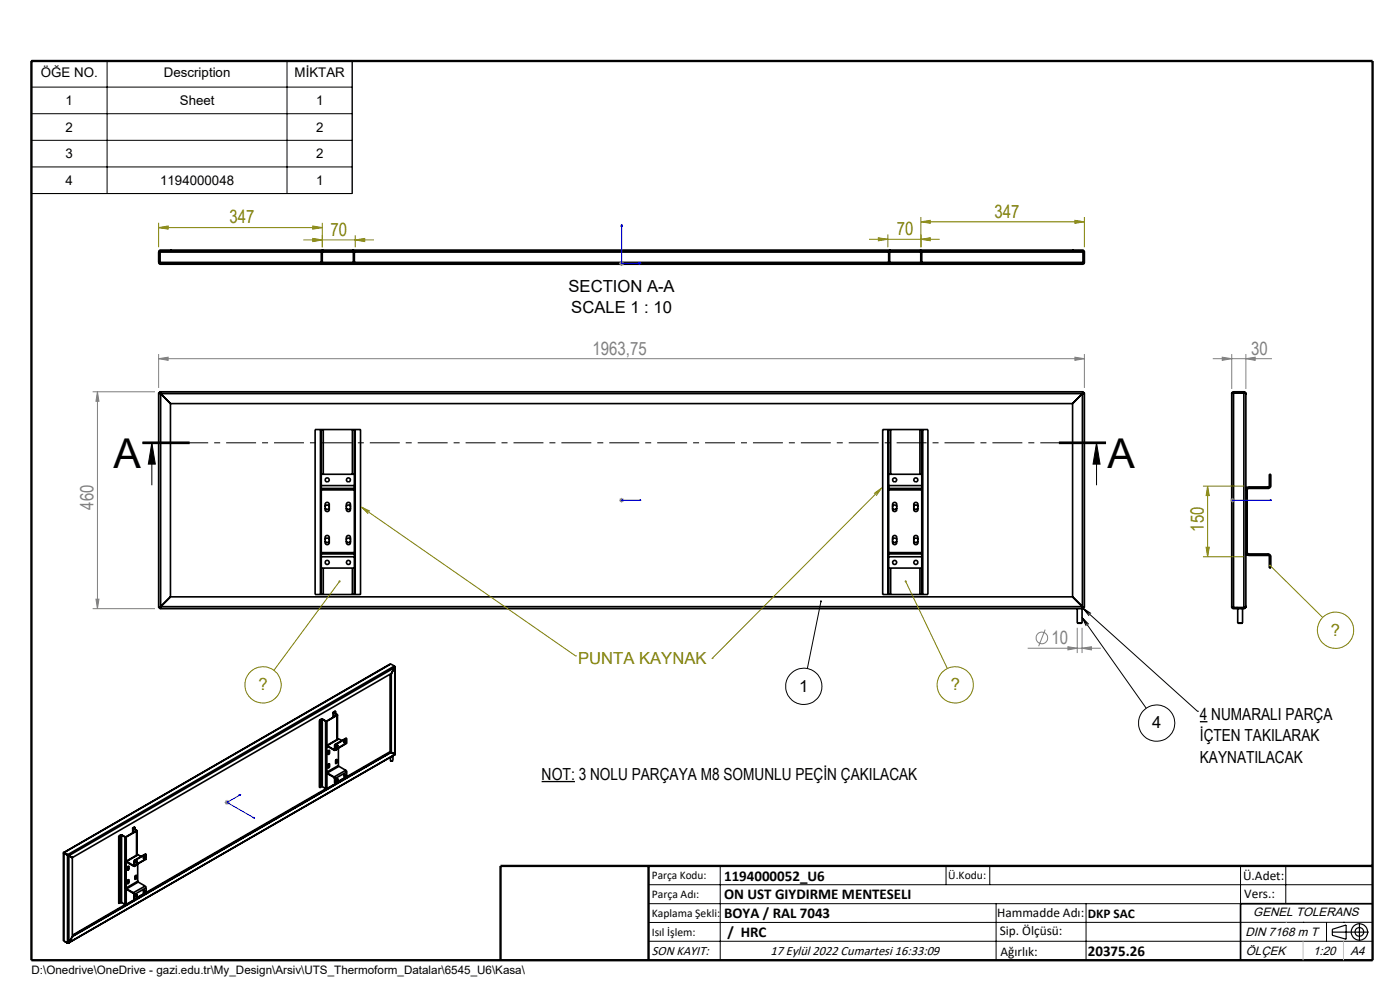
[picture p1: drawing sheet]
<svg xmlns="http://www.w3.org/2000/svg" width="297mm" height="210mm" viewBox="0 0 297 210" stroke-linecap="round" stroke-linejoin="round" font-family="sans-serif">
<g fill="none" stroke="#000" stroke-width=".35">
<path d="M33.8 53.1l195.9-.1 .3 .4v2.3l-.3 .3h-195.7l-.3-.3v-2.2zM33.9 55.7l.2 .2M33.9 53.5v2.2M33.9 55.7v.1M33.9 53.5h34.3M33.9 53.3v.2M34.1 53.3l-.2 .2M34.1 53.3h34.1M36.2 53h.1M36.2 53.3h.1M36.2 53v.3M66.9 55.7v.2"/>
<path d="M68.2 53.5v2l-.2 .2h-34.1M68.3 55.7h6.7M68.4 53.5l.1-.2h6.4l.1 .2M68.4 53.5v2l-.4 .4M68.4 53.5h6.6M68.6 53l-.3 .1-.1 .4M74.8 53l.2 .1 .2 .4M75 53.5v2l.4 .4M75.1 53.3h113.5M75.2 53.5v2l.1 .2h113.1l.1-.1v-2.1M75.2 53.5h113.3M76.5 55.7v.2"/>
<path d="M187.3 55.7v.2M188.7 55.7h6.7M188.7 53.5l.2-.2h6.3l.1 .2M188.7 53.5v2l-.4 .4M188.7 53.5h6.6M188.9 53l-.2 .1-.2 .4M195.2 53l.3 .2v.3M195.3 53.5v2l.5 .4M195.5 53.3h34.1M195.5 53.5v2l.2 .2h34.1M195.5 53.5h34.3M196.9 55.7v.2"/>
<path d="M227.5 53h.1M227.5 53.3h.1M227.5 53v.3M229.6 53.3l.2 .2M229.8 53.4v.1M229.8 55.7l-.2 .2h-195.5M229.8 55.7v.1M229.8 53.5v2.2M33.7 83.3l.4 .2M33.7 83.3v45.6M33.7 83.3h.2M33.9 83.1l.2 .4"/>
<path d="M33.9 83.3l.2 .2M33.9 83.1h195.9M33.9 83.1v.2M34.1 83.5h.1M34.1 83.5h195.5M34.1 83.5l2.1 2.1M34.1 83.5v45.2M36.2 85.6h191.3M36.2 85.6v41M68 91.1h.2M68 91.1h-1.1v35h1.1M68 91.1v35"/>
<path d="M68.2 91.1h.4M68.2 91.1v11.9M68.6 91.1h6.2M68.6 91.1v9.5M74.8 91.1h.4M74.8 91.1v9.5M75.2 91.1h.2M75.2 91.1v11.9M75.4 91.1h1.1v35h-1.1M75.4 91.1v35M188.3 91.1h.2M188.3 91.1h-1v35h1"/>
<path d="M188.3 91.1v35M188.5 91.1h.4M188.5 91.1v11.9M188.9 91.1h6.3M188.9 91.1v9.5M195.2 91.1h.3M195.2 91.1v9.5M195.5 91.1h.3M195.5 91.1v11.9M195.8 91.1h1.1v35h-1.1M195.8 91.1v35M227.5 85.6v41"/>
<path d="M229.6 83.5h.1M229.6 83.5l-2.1 2.1M229.6 83.5v45.2M229.8 83.3l-.2 .2M229.8 83.1l-.2 .4M229.8 83.3h.2M229.8 83.1v.2M230 83.3l-.4 .2M230 83.3v45.6M261.3 83.5v45.2M261.7 83.3l-.4 .2M261.7 83.1l-.4 .4"/>
<path d="M261.7 83.3l-.1 .1M261.7 83.3h2.2M261.7 83.1h2.2M261.7 83.1v46M263.9 83.3l.4 .2M263.9 83.3l.1 .1M263.9 83.1h.2l.2 .4M263.9 83.1v46M264.3 83.5h.1M264.3 83.5v45.2M68.2 103v.6M68.2 117.5v.6"/>
<path d="M68.2 103.6v.3M68.2 117.2v.3M68.2 100.6h7M68.2 103h7M68.2 118.1h7M68.2 117.5h7M68.2 103.6h7M68.2 117.2h7M68.2 103.9h7M68.2 103.9v13.3M68.2 118.1v8M69 114.8l.1 .3h.6l.2-.3"/>
<path d="M69 114.5l.1-.3h.6l.2 .3M69 107.7l.1 .3h.6l.2-.3M69 107.5l.1-.4h.6l.2 .4M69.1 113.7a.44 .44 0 0 1 .5-.1 .44 .44 0 0 1 .3 .4v1.1a.44 .44 0 0 1-.5 .4 .44 .44 0 0 1-.4-.4v-1.2zM69.1 106.7a.44 .44 0 0 1 .5-.1 .44 .44 0 0 1 .3 .4v1.1a.44 .44 0 0 1-.5 .4 .44 .44 0 0 1-.4-.4v-1.2zM73.4 114.8l.3 .3h.5l.2-.3M73.4 114.5l.3-.3h.5l.2 .3M73.4 107.7l.3 .3h.5l.2-.3M73.4 107.5l.3-.4h.5l.2 .4M73.6 113.7a.44 .44 0 0 1 .5-.1 .44 .44 0 0 1 .3 .4v1.1a.46 .46 0 0 1-.5 .4 .46 .46 0 0 1-.5-.4v-1.1zM73.6 106.7a.44 .44 0 0 1 .5-.1 .44 .44 0 0 1 .3 .4v1.1a.46 .46 0 0 1-.5 .4 .46 .46 0 0 1-.5-.4v-1.1zM75.2 103v.6"/>
<path d="M75.2 117.5v.6M75.2 103.6v.3M75.2 117.2v.3M75.2 103.9v13.3M75.2 118.1v8M188.5 117.5v.6M188.5 103v.6M188.5 117.2v.3M188.5 103.6v.3M188.5 103.9v13.3M188.5 118.1v8M188.5 100.6h7"/>
<path d="M188.5 103h7M188.5 118.1h7M188.5 117.5h7M188.5 103.6h7M188.5 117.2h7M188.5 103.9h7M189.3 114.8l.2 .3h.5l.3-.3M189.3 114.5l.2-.3h.5l.3 .3M189.3 107.7l.2 .3h.5l.3-.3M189.3 107.5l.2-.4h.5l.3 .4M189.4 113.8a.46 .46 0 0 1 .5-.2 .46 .46 0 0 1 .4 .4v1.1a.46 .46 0 0 1-.5 .4 .46 .46 0 0 1-.5-.4zM189.4 106.8a.46 .46 0 0 1 .5-.2 .46 .46 0 0 1 .4 .4v1.1a.46 .46 0 0 1-.5 .4 .46 .46 0 0 1-.5-.4z"/>
<path d="M193.9 114.8l.1 .3h.6l.1-.3M193.9 114.5l.1-.3h.6l.1 .3M193.9 107.7l.1 .3h.6l.1-.3M193.9 107.5l.1-.4h.6l.1 .4M194 113.7a.44 .44 0 0 1 .5-.1 .44 .44 0 0 1 .2 .4v1.1a.44 .44 0 0 1-.4 .4 .44 .44 0 0 1-.4-.4v-1.2zM194 106.7a.44 .44 0 0 1 .5-.1 .44 .44 0 0 1 .2 .4v1.1a.44 .44 0 0 1-.4 .4 .44 .44 0 0 1-.4-.4v-1.2zM195.5 117.5v.6M195.5 103v.6M195.5 117.2v.3M195.5 103.6v.3M195.5 103.9v13.3M195.5 118.1v8"/>
<path d="M264.6 117.2h-.3a.6 .6 0 0 0 .6 .6M264.6 117.2l.3 .3M264.6 103.9v13.3M264.9 103.3a.6 .6 0 0 0-.6 .6h.3M264.9 103.6l-.3 .3M264.9 117.5h4.1M264.9 103.6h4.1M264.9 103.3v.3M264.9 117.5v.3M264.9 117.8h4.1M264.9 103.3h4.1M269 117.8l.3 .3"/>
<path d="M269 117.5a.6 .6 0 0 1 .6 .6M269 103.3v.3M269 117.5v.3M269.3 103l-.3 .3M269.3 103v-2.4h.3v2.4M269.3 103h.3M269.3 118.1h.3M269.3 118.1v2.4h.3v-2.4M269.6 103a.6 .6 0 0 1-.6 .6M33.7 128.9h.2M33.9 128.9v.2M33.9 129.1h195.9"/>
<path d="M34.1 128.7l-.4 .2M34.1 128.7l-.2 .2M34.1 128.7l-.2 .4M34.1 128.7h.1M34.1 128.7h195.5M36.2 126.6l-2.1 2.1M36.2 126.6h191.3M68 126.1h.2M68.2 126.1h.4M68.2 120.5h7M68.6 126.1h6.2M68.6 120.5v5.6"/>
<path d="M74.8 126.1h.4M74.8 120.5v5.6M75.2 126.1h.2M188.3 126.1h.2M188.5 126.1h.4M188.5 120.5h7M188.9 126.1h6.3M188.9 120.5v5.6M195.2 126.1h.3M195.2 120.5v5.6M195.5 126.1h.3M227.5 126.6l2.1 2.1"/>
<path d="M228.5 132.1h1.1M228.5 129.1v3M229.6 129.1v3M229.6 128.7l.4 .2M229.6 128.7l.2 .2M229.6 128.7l.2 .4M229.8 128.8v.1M229.8 128.9h.2M229.8 128.9v.2M261.3 128.7l.4 .2M261.3 128.7l.1 .3 .3 .1M261.6 128.9h.1"/>
<path d="M261.7 128.9h2.2M261.7 129.1h2.2M262.3 128.9h.1M262.6 132.1h1M262.6 129.1v3M263.6 129.1v3M263.8 128.9h.1M264 128.9h-.1M264.3 128.7l-.4 .2M264.3 128.7l-.1 .3-.3 .1M264.3 128.7h.1M67.8 152.8h.1"/>
<path d="M67.8 152.8v14.3M68.2 152.5h.2M68.2 152.5l-.4 .3M68.2 152.5v.1M68.2 152.6h.2M68.2 152.6l-.4 .2M68.2 152.6v14.3M68.4 152.6v14.3M68.4 152.6l.7 .4M68.4 152.5v.1M68.4 152.5l.7 .5M69.1 153h.3"/>
<path d="M69.1 153v14.3M69.1 153h.2M69.1 153h.1M69.2 158.3l.1 .1M69.2 158.3v5.4M69.3 153h.1M69.3 158.4v5.4M69.4 153v5.1M69.4 158.2l-.2 .1M69.4 158.3l-.1 .1M69.4 158.3l1.5 .8M69.4 158.2v.1"/>
<path d="M69.4 158.2l1.5 .8M69.6 159.4h.1M69.7 159.7h.1M69.7 159.7h-.1M69.7 159.3v.1M69.7 159.7l-.1 .1M69.7 159.4v.3M69.8 159.7l-.2 .2M69.8 159.5l-.1 .2M69.8 159.2l.1 .1M69.8 159.2v.5M69.8 159.7h.1"/>
<path d="M69.9 159.3l-.1-.1-.2 .1v.7h.1l.2-.3M69.9 159.3v.4M70.7 151.1v1M70.8 151v.2M70.8 151.2l.7 .4M70.8 151v.1M70.8 151.2v.9M70.8 151.1v.1M70.8 151.2h.1M70.8 151.2l.7 .3M70.9 159v.1M71 159h-.1"/>
<path d="M71 158h.1M71 159h.1M71 158v1M71.1 159l-.2 .1M71.1 158v1M71.2 150.8l-.4 .3M71.2 150.8v.6M71.2 150.8l-.4 .2M71.4 158.1a.18 .18 0 0 1 .3 .2 .17 .17 0 0 1-.3 .1zM71.5 151.6v.1M71.5 158.9l-.3 .2M71.5 151.7l-2.2 1.3"/>
<path d="M71.5 151.7h.1M71.5 151.5v.2M71.5 158.1l-.1 .3M71.5 151.7l-2.1 1.3M71.5 151.5v.1M71.5 151.7v5.1M71.6 151.7v5.1M71.8 158.7v3.7M71.9 156.7l-2.6 1.5M71.9 156.7l-2.5 1.5M71.9 156.7l.6 .4M73 157.4h.1"/>
<path d="M73.2 157.2l-.2 .3M73.6 157.6l-2.6 1.6M73.6 156.6l-2.6 1.4M73.6 156.6l-2.5 1.4M73.6 156.6v1M73.6 157.6l-2.5 1.4M82.8 159.4l.1 .2M82.8 143v16.4M82.8 159.4l-11.2 6.5M82.9 140.9l-69.4 39.9M82.9 140.9l-69.3 40M82.9 140.9l.8 .4"/>
<path d="M82.9 159.6h.1M82.9 159.6l.2 .1M82.9 142.9v16.7M82.9 159.6l-67.6 39M82.9 159.6l.8 .4M83 142.9h.1M83 142.9l-67.7 39M83 159.6l-67.7 39.1M83 159.6l.7 .4M83 142.9v16.7M83.5 159.9h.1M83.5 159.9l.2 .1"/>
<path d="M83.7 141.3v.3M83.7 160h.1M83.7 141.3l-69.3 40M83.7 141.3h.1M83.7 141.6h.1M83.7 141.6l-69.1 39.9M83.7 141.6l-.7 1.3M83.7 141.6v18.4M83.8 141.5l-.1 18.5M25.2 177.3l.1 14.4M25.2 177.3l.1 .1M25.3 177.4v14.3"/>
<path d="M25.6 177.1h.3M25.6 177.1l-.4 .2M25.6 177.1v.1M25.6 177.2h.2M25.6 177.2l-.3 .2M25.6 177.2v14.2M25.8 177.2v14.2M25.8 177.2l.7 .3M25.9 177.1l-.1 .1M25.9 177.1l.7 .4M26.5 177.5h.3M26.5 177.5v14.3"/>
<path d="M26.6 177.5h.1M26.6 177.5h-.1M26.7 177.5h.1M26.8 177.5v5.2M28.2 175.7v1M28.2 175.6v.1M28.2 175.7l.7 .5M28.2 175.6h.1M28.3 175.6v.1M28.3 175.7h-.1M28.3 175.7l.7 .4M28.6 175.4l-.3 .2"/>
<path d="M28.6 175.4v.6M28.6 175.4l-.4 .2M28.9 176.2h.1M28.9 176.2l-2.2 1.3M28.9 176.2l.1 .1M29 176.1v.2M29 176.3l-2.2 1.2M29 176.1l-.1 .1M29 176.3v5.1M29 176.2v5.2M68.2 166.9h.2M68.2 166.9l-.4 .2"/>
<path d="M68.4 166.9l.7 .4M69.1 167.3h.3M69.1 167.3l-40.1 23.2M69.2 163.7l.2 .4M69.2 163.7l.1 .1M69.3 163.8l.1 .2M69.4 164v3.3M69.4 164v.1M69.4 164l1.5 .8M69.4 164.1l1.5 .8M69.6 162.2l.1 .1M69.7 162.5v.1"/>
<path d="M69.7 162.5l-.1 .1M69.7 162.2v.1M69.7 162.6h-.1M69.7 162.3v.2M69.8 162.5l-.2 .3M69.8 162.4l-.1 .2M69.8 162v.5M69.8 162.1h.1M69.8 162.5l.1 .1M69.9 162.1l-.1-.1-.2 .2v.6l.1 .1 .2-.3M69.9 162.1v.5M70.9 164.8l.2 .4"/>
<path d="M70.9 164.9l.1 .2M70.9 164.8v.1M71 165.1l.1 1M71 165.1l.1 .1M71.1 165.2v.9M71.2 161.3l.2 .1-.1 .2M71.3 161.6h.1M71.3 161.6h-.1M71.3 161.3l.1 .1M71.3 161.6l-.1 .1M71.4 165.3h.3l-.3 .3zM71.4 161.6l-.2 .3"/>
<path d="M71.4 161.5l-.1 .1M71.4 161.2h.1M71.4 161.1v.5M71.4 161.6l.1 .1M71.5 161.7l-.2 .3-.1-.2M71.5 161.2l-.1-.1-.2 .1v.6M71.5 161.2v.5M71.5 165.4v-.2l-.1 .4M71.5 166l-2.1 1.3M71.5 165.9v.1M71.6 165.9l-.1 .1M71.8 162.4l.1 .2"/>
<path d="M71.8 162.4l-2.5 1.4M71.9 162.6l-2.5 1.4M71.9 162.6l1.4 .8M73.1 164.4h.2l-.3 .3zM73.2 164.3l-.2 .3M73.3 163.4l.3 .4M73.3 163.4l-2.4 1.4M73.6 163.8v.9l-2.5 1.4M73.6 163.8l-2.5 1.4M82.9 161.4h.1M82.9 161.4h.4M83.3 161.4h.1"/>
<path d="M83.4 160.3v1l-.2 .2-.4-.1v-.8M83.7 160v.1M83.7 160l-69.2 40.1M13.5 180.9v18.7M13.5 180.9v.1M13.5 181l.8 .4M13.5 199.6l.8 .4M13.5 181v18.6M13.5 180.9h.1M13.6 180.9h.1M13.6 180.9h-.1M13.6 199.6h.1"/>
<path d="M13.6 180.9l-.1 .1M13.6 180.9l.8 .5M13.6 180.9l.8 .4M13.6 199.6l.8 .5M14.3 181.4l.3 .1M14.3 181.4v18.6M14.4 181.4l.1 .1M14.4 181.3l.2 .2M14.4 181.4h-.1M14.4 181.3v.1M14.5 181.5h.1M14.5 181.5l.8 .4"/>
<path d="M14.6 199.9l-.3 .1M14.6 199.9h.1M14.6 199.9l-.2 .2M14.6 181.5v18.4M15.3 181.9h.1M15.3 198.7h.1M15.3 181.9v16.8M15.3 198.7l-.7 1.2M25.6 191.4h.2M25.6 191.4l-.3 .3M25.8 191.4l.7 .4M26.5 191.8h.3"/>
<path d="M26.6 191.9l-11.3 6.5M26.6 188.3l.2 .4M26.6 182.9h.1M26.6 188.3l.1 .1M26.6 182.9v5.4M26.7 188.4l.1 .2M26.7 182.9v5.5M26.8 188.6v3.2M26.8 182.7l-.2 .2M26.8 182.9h-.1M26.8 182.7l1.5 .9M26.8 182.9l1.5 .8"/>
<path d="M26.8 182.7v.2M26.8 188.6v.1M26.8 188.6l1.5 .8M26.8 188.7l1.5 .8M27.1 184.2h.1M27.1 184.2h-.1M27.1 187.1h.1M27.1 187.1h-.1M27.2 186.8v.1M27.2 186.8h-.1M27.2 187.1l-.2 .1M27.2 183.9v.1"/>
<path d="M27.2 183.9l-.1 .1M27.2 184.2l-.2 .2M27.2 183.9l-.1 .3M27.2 186.8l-.1 .3M27.2 183.8h.1M27.2 184.2l-.2 .3M27.2 186.6h.1M27.2 187.1l-.2 .3M27.2 186.9v.2M27.2 184.1v.1M27.2 183.8l.1 .1M27.2 184.2l.1 .1"/>
<path d="M27.2 183.8v.4M27.2 186.6v.5M27.2 186.6l.1 .1M27.2 187.1h.1M27.3 186.7l-.1-.1-.2 .3v.5h.3v-.3M27.3 183.9l-.1-.1-.2 .2v.5h.3v-.2M27.3 183.9v.4M27.3 186.7v.4M28.3 189.4l.2 .4M28.3 189.5l.1 .2M28.3 183.6v.1M28.3 189.4v.1"/>
<path d="M28.4 183.5l-.1 .1M28.4 182.6h.1M28.4 183.5l.1 .1M28.4 182.6v.9M28.4 189.7l.1 1M28.4 189.7l.1 .1M28.5 183.6l-.2 .1M28.5 182.6v1M28.5 189.8v.9M28.7 186.2h.1M28.7 186.2h-.1M28.8 185.8v.1"/>
<path d="M28.8 185.8l-.2 .1M28.8 186.2l-.2 .1M28.8 185.9h.1M28.8 185.9l-.1 .3M28.8 185.7h.1M28.8 186.2l-.2 .3M28.8 186v.2M28.8 185.7l.1 .1M28.8 186.2h.1M28.8 185.7v.5M28.9 182.7h.2v.1l-.2 .2zM28.9 185.8l-.1-.1-.2 .2v.6l.3-.3"/>
<path d="M28.9 183.4l-.3 .2M28.9 185.8v.4M29 190.6l-2.2 1.2M29 189.8v.2M29 190.5v.1M29 182.7l-.2 .3M29 189.8l-.2 .3M29 190.4v.2M29.2 186.9l.1 .2M29.2 186.9l-2.5 1.5M29.2 183.3v3.6M29.3 181.3l-2.6 1.4"/>
<path d="M29.3 181.3l-2.5 1.4M29.3 181.3l.6 .4M29.3 187.1l-2.5 1.5M29.3 187.1l1.5 .9M30.4 182h.1M30.5 181.7h.2v.2l-.3 .2zM30.6 181.7l-.2 .4M30.6 188.9l-.2 .3M30.8 188l.2 .3M30.8 188l-2.5 1.4M31 182.2l-2.5 1.5M31 181.2l-2.5 1.4"/>
<path d="M31 181.2l-.1-.1-2.5 1.5M31 182.2l-2.5 1.4M31 181.2v1M31 188.3v1l-2.5 1.4M31 188.3l-2.5 1.5M291.2 191.7h-28v12M14.4 200.1h.1"/>
<circle cx="69.4" cy="101.8" r=".43"/>
<circle cx="69.4" cy="119.3" r=".43"/>
<circle cx="73.9" cy="101.8" r=".43"/>
<circle cx="73.9" cy="119.3" r=".43"/>
<circle cx="189.8" cy="101.8" r=".43"/>
<circle cx="189.8" cy="119.3" r=".43"/>
<circle cx="194.3" cy="119.3" r=".43"/>
<circle cx="194.3" cy="101.8" r=".43"/>
<circle cx="73.2" cy="157.3" r=".17"/>
<circle cx="29" cy="190" r=".18"/>
<circle cx="30.6" cy="189" r=".18"/>
</g>
<g fill="none" stroke="#000" stroke-width=".21">
<path d="M6.7 12.8h68v28.3h-68zM6.7 18.5h68M22.7 12.8v28.3M60.9 12.8v28.3M6.7 24.1h68M6.7 29.8h68M6.7 35.4h68M37.6 55.9l-.2 .1M42.1 55.9l-.3 .1M51 55.9l-.2 .1M55.5 55.9l-.2 .1M64.5 55.9l-.2 .1"/>
<path d="M69 55.9l-.2 .1M71.8 53l-.2 .3M78 55.9l-.2 .1M82.4 55.9l-.1 .1M91.4 55.9l-.2 .1M95.9 55.9l-.2 .1M104.9 55.9l-.2 .1M109.4 55.9l-.2 .1M118.4 55.9l-.2 .1M122.9 55.9l-.2 .1M131.9 55.9l-.2 .1M136.3 55.9l-.2 .1"/>
<path d="M145.3 55.9l-.2 .1M149.8 55.9l-.2 .1M158.8 55.9l-.2 .1M163.3 55.9l-.2 .1M172.3 55.9l-.3 .1M176.7 55.9l-.1 .1M185.7 55.9l-.2 .1M190.2 55.9l-.2 .1M193 53l-.2 .3M199.2 55.9l-.2 .1M203.7 55.9l-.2 .1M212.7 55.9l-.2 .1"/>
<path d="M217.2 55.9l-.2 .1M226.1 55.9l-.1 .1M229 53l-.3 .3M30.2 94.1h10zM30.2 93.9h10M30.2 93.7h10M32.2 93.9l.7 4.6h-1.4zM32.2 93.9v9M224.6 93.9h10M224.6 93.7h10M224.6 94.1h10M232.6 93.9l.8 4.6h-1.5z"/>
<path d="M232.6 93.9v9M174.2 127.6l-2.9 14.2M229.6 131l13.6 19.2M229.6 131l1.4 1.4M229.6 131l.8 1.8M229.8 129l24.2 21.9M229.8 129l1.7 1.1M229.8 129l1.2 1.6M254 150.9h.1M137.6 187.7h153.6M137.6 191.7h153.6M137.6 199.7h153.6"/>
<path d="M152.8 183.7v20M200.7 183.7v4M210 183.7v4M211.3 191.7v12M230.4 191.7v12M263.2 183.7v20M272.8 183.7v8M276.4 195.6h.1M281.4 195.6v4.1M285 195.6h.1M291.2 195.6l-153.6 .1"/>
<circle cx="170.5" cy="145.6" r="3.9"/>
<circle cx="245.4" cy="153.4" r="3.9"/>
</g>
<g fill="none" stroke="#808080" stroke-width=".21">
<path d="M131.3 55.9h1.1M131.5 55.5l.7 .7M131.9 55.3v1.1M132.2 55.5l-.7 .7M33.7 76.1l2-.3v.6zM33.7 75.1v7.2M33.7 76.1h196.3M228 75.8l2 .3-2 .3zM230 75.1v7.2M257.3 76.1h12.5M259.3 75.8l2 .3-2 .3zM261.3 75.1v7.4"/>
<path d="M264.3 76.1l2-.3v.6zM264.3 75.1v7.4M19.6 83.1h13.3M20.7 83.1v46M20.7 83.1l.3 2h-.6zM131.3 106.1h1.1M131.5 105.8l.7 .7M131.9 105.6v1M132.2 105.8l-.7 .7M261 106.1h1M261.1 105.8l.7 .7M261.5 105.6v1"/>
<path d="M261.8 105.8l-.7 .7M19.6 129.1h13.3M20.4 127.1h.6l-.3 2zM218 137.5h15.5M221.7 133.6l-1.4 3.5M226.6 137.2l1.9 .3-1.9 .4zM228.5 133.2v5.3M229.6 137.5l1.9-.3v.7zM229.6 133.2v5.3M47.7 170.2h1M47.8 169.9l.7 .7M48.2 169.7v1"/>
<path d="M48.5 169.9l-.7 .7"/>
<circle cx="221" cy="135.3" r="1.24"/>
</g>
<path d="M254.5 153.1h1.7M114.9 165.8h7.1" fill="none" stroke="#000" stroke-width=".28"/>
<g fill="none" stroke="#808000" stroke-width=".21">
<path d="M33.7 48.3l2-.4v.7zM33.7 47.3v5.1M33.7 48.3h34.7M64.3 50.9h15M66.4 47.9l2 .4-2 .3zM66.4 50.6l2 .3-2 .4zM68.4 47.3v5.1M75.4 50.9l2-.3v.7zM75.4 49.9v2.5M184.4 50.8h15M186.3 50.4l2 .4-2 .3zM188.3 49.7v2.7"/>
<path d="M195.4 47.1l1.9-.4v.7zM195.4 46v6.4M195.4 47.1h34.6M195.4 50.8l1.9-.4v.7zM228 46.7l2 .4-2 .3zM230 46v6.4M76.7 107.6l45.4 31.5M76.7 107.6l1.8 .8M76.7 107.6l1.4 1.4M187 103.5l-35.9 36.2M187 103.5l-1.1 1.7M187 103.5l-1.6 1.2"/>
<path d="M255.2 103.1h8.7M255.2 118.1h8.7M255.9 116.1h.6l-.3 2zM256.2 103.1v15M256.2 103.1l.3 2h-.6zM269.5 120l11.1 11M72 123.3l-13.9 18.9M122.1 139.1h.1M151.1 139.7h.1M192.1 123.3l8.9 18.5"/>
<circle cx="283.3" cy="133.7" r="3.8"/>
<circle cx="55.8" cy="145.3" r="3.8"/>
<circle cx="202.6" cy="145.3" r="3.8"/>
</g>
<g fill="none" stroke="#000" stroke-width=".25">
<path d="M282.6 197.7h7.8M282.6 197.1l3-.9v3l-3-.8zM288.4 195.8v3.8M106.2 203.7h185"/>
<circle cx="288.4" cy="197.7" r="1.74"/>
<circle cx="288.4" cy="197.7" r=".93"/>
</g>
<g fill="none" stroke="#00f" stroke-width=".21">
<path d="M131.9 47.5l.1 .5h-.2zM131.9 47.5v8.4h4.1M135.6 55.8l.4 .1-.4 .1zM131.8 106.1h.2zM131.9 106.1h.1M131.9 106.1h4.1M136 106.1h-.4h.4M261.4 106.1h.2zM261.5 106.1h.1M261.5 106.1h8.3M269.8 106.1h-.4h.4M50.7 168.6l.4-.1-.2 .2z"/>
<path d="M51.1 168.5l-2.9 1.7 5.8 3.4M53.7 173.5l.1-.1 .2 .2z"/>
</g>
<path d="M234.6 93.9h-204.4" fill="none" stroke="#000" stroke-width=".21" stroke-dasharray="6.3 1.3 1.3 1.3" stroke-dashoffset="2.6" stroke-linecap="butt"/>
<path d="M6.7 12.9h284.5v190.8h-284.5zM137.6 183.7v20M291.2 183.7h-185v20" fill="none" stroke="#000" stroke-width=".5"/>
<path d="M276.4 199.7v4M285 199.7v4" fill="none" stroke="#c0c0c0" stroke-width=".21"/>
<path d="M272.8 195.6h.1" fill="none" stroke="#c0c0c0" stroke-width=".25"/>
<g fill="#000">
<path d="M174 127.5l.2-.2v.3v-.3a.22 .22 0 0 1 .2 .3 .22 .22 0 0 1-.3 .2 .22 .22 0 0 1-.1-.3z"/>
<path d="M232.6 93.9l.8 4.6h-1.5zM32.2 93.9l.7 4.6h-1.4z"/>
</g>
<path d="M71.9 123.1a.22 .22 0 0 0 0 .4 .22 .22 0 0 0 .3 0 .22 .22 0 0 0 0-.4l-.2 .2 .2-.2zM192.1 123.1a.22 .22 0 0 0-.2 .3 .22 .22 0 0 0 .4 0 .22 .22 0 0 0-.2-.3v.2zM269.2 119.9a.22 .22 0 0 0 .2 .3 .22 .22 0 0 0 .2-.2 .22 .22 0 0 0-.3-.2l.2 .2z" fill="#808000"/>
<g fill="#00f">
<path d="M135.6 106.1h.4zM131.8 106.1h.2z"/>
<path d="M261.4 106.1h.2zM269.4 106.1h.4zM50.7 168.6l.2 .1 .2-.2zM53.7 173.5l.3 .1-.2-.2zM135.6 55.8l.4 .1-.4 .1zM131.9 47.5l.1 .5h-.2zM135.6 55.8l.4 .1-.4 .1zM131.9 47.5l.1 .5h-.2z"/>
</g>
<g fill="#808000">
<path d="M186.3 50.4l2 .4-2 .3zM195.4 50.8l1.9-.4v.7zM66.4 50.6l2 .3-2 .4zM75.4 50.9l2-.3v.7z"/>
<path d="M33.7 48.3l2-.4v.7zM66.4 47.9l2 .4-2 .3z"/>
<path d="M256.2 103.1l.3 2h-.6zM255.9 116.1h.6l-.3 2z"/>
<path d="M195.4 47.1l1.9-.4v.7zM228 46.7l2 .4-2 .3z"/>
</g>
<g fill="#808080">
<path d="M229.6 137.5l1.9-.3v.7zM226.6 137.2l1.9 .3-1.9 .4z"/>
<path d="M33.7 76.1l2-.3v.6zM228 75.8l2 .3-2 .3z"/>
<path d="M259.3 75.8l2 .3-2 .3zM264.3 76.1l2-.3v.6z"/>
<path d="M20.4 127.1h.6l-.3 2zM20.7 83.1l.3 2h-.6z"/>
</g>
<g font-size="8.7">
<text x="24.1" y="99.4">A</text>
<text x="235" y="99.4">A</text>
</g>
<g font-size="3.9" fill="#808000">
<text x="48.7" y="47.4">347</text>
<text x="210.9" y="46.2">347</text>
<text x="70.1" y="50">70</text>
<text x="190.3" y="49.9">70</text>
<text x="255.3" y="112.8" transform="rotate(-90 255.3 112.8)">150</text>
</g>
<g font-size="3.9" fill="#808080">
<text x="125.7" y="75.2">1963,75</text>
<text x="265.4" y="75.2">30</text>
<text x="19.8" y="108.1" transform="rotate(-90 19.8 108.1)">460</text>
<text x="223.1" y="136.6">10</text>
</g>
<g font-size="3.5">
<text x="120.6" y="61.8">SECTION A-A</text>
<text x="121.2" y="66.4">SCALE 1 : 10</text>
<text x="169.6" y="146.7">1</text>
<text x="244.4" y="154.5">4</text>
<text x="254.5" y="152.7">4 NUMARALI PARÇA</text>
<text x="254.5" y="157.2">İÇTEN TAKILARAK</text>
<text x="254.5" y="161.7">KAYNATILACAK</text>
<text x="114.9" y="165.4">NOT: 3 NOLU PARÇAYA M8 SOMUNLU PEÇİN ÇAKILACAK</text>
</g>
<g font-size="3.5" fill="#808000">
<text x="282.4" y="134.8">?</text>
<text x="122.7" y="140.9">PUNTA KAYNAK</text>
<text x="54.8" y="146.4">?</text>
<text x="201.7" y="146.4">?</text>
</g>
<g font-size="3.2">
<text x="153.6" y="190.8">ON UST GIYDIRME MENTESELI</text>
<text x="153.6" y="186.8">1194000052_U6</text>
<text x="153.6" y="194.8">BOYA / RAL 7043</text>
<text x="154.3" y="198.8">/ HRC</text>
<text x="230.8" y="202.8">20375.26</text>
</g>
<g font-size="2.8">
<text x="8.7" y="16.4">ÖĞE NO.</text>
<text x="34.8" y="16.4">Description</text>
<text x="62.5" y="16.4">MİKTAR</text>
<text x="13.9" y="22.3">1</text>
<text x="38.1" y="22.3">Sheet</text>
<text x="67" y="22.3">1</text>
<text x="13.9" y="28">2</text>
<text x="67" y="28">2</text>
<text x="13.9" y="33.6">3</text>
<text x="67" y="33.6">2</text>
<text x="13.9" y="39.3">4</text>
<text x="34" y="39.3">1194000048</text>
<text x="67" y="39.3">1</text>
<text x="263.7" y="186.7">Ü.Adet:</text>
<text x="263.9" y="190.5">Vers.:</text>
<text x="211.5" y="194.5">Hammadde Adı:</text>
<text x="230.8" y="194.7">DKP SAC</text>
<text x="138.3" y="202.6">SON KAYIT:</text>
<text x="163.5" y="202.6">17 Eylül 2022 Cumartesi 16:33:09</text>
<text x="212.1" y="198.4">Sip. Ölçüsü:</text>
<text x="212.2" y="202.7">Ağırlık:</text>
</g>
<g font-size="2.6">
<text x="265.9" y="194.4">GENEL TOLERANS</text>
<text x="264.2" y="198.5">DIN 7168 m T</text>
<text x="264.3" y="202.6">ÖLÇEK</text>
<text x="278.5" y="202.6">1:20</text>
<text x="286.5" y="202.6">A4</text>
</g>
<g font-size="2.5">
<text x="138.3" y="186.4">Parça Kodu:</text>
<text x="138.3" y="190.5">Parça Adı:</text>
<text x="201.2" y="186.5">Ü.Kodu:</text>
<text x="138.3" y="194.5">Kaplama Şekli:</text>
<text x="138.3" y="198.6">Isıl İşlem:</text>
<text x="6.7" y="206.7">D:\Onedrive\OneDrive - gazi.edu.tr\My_Design\Arsiv\UTS_Thermoform_Datalar\6545_U6\Kasa\</text>
</g>
</svg>
